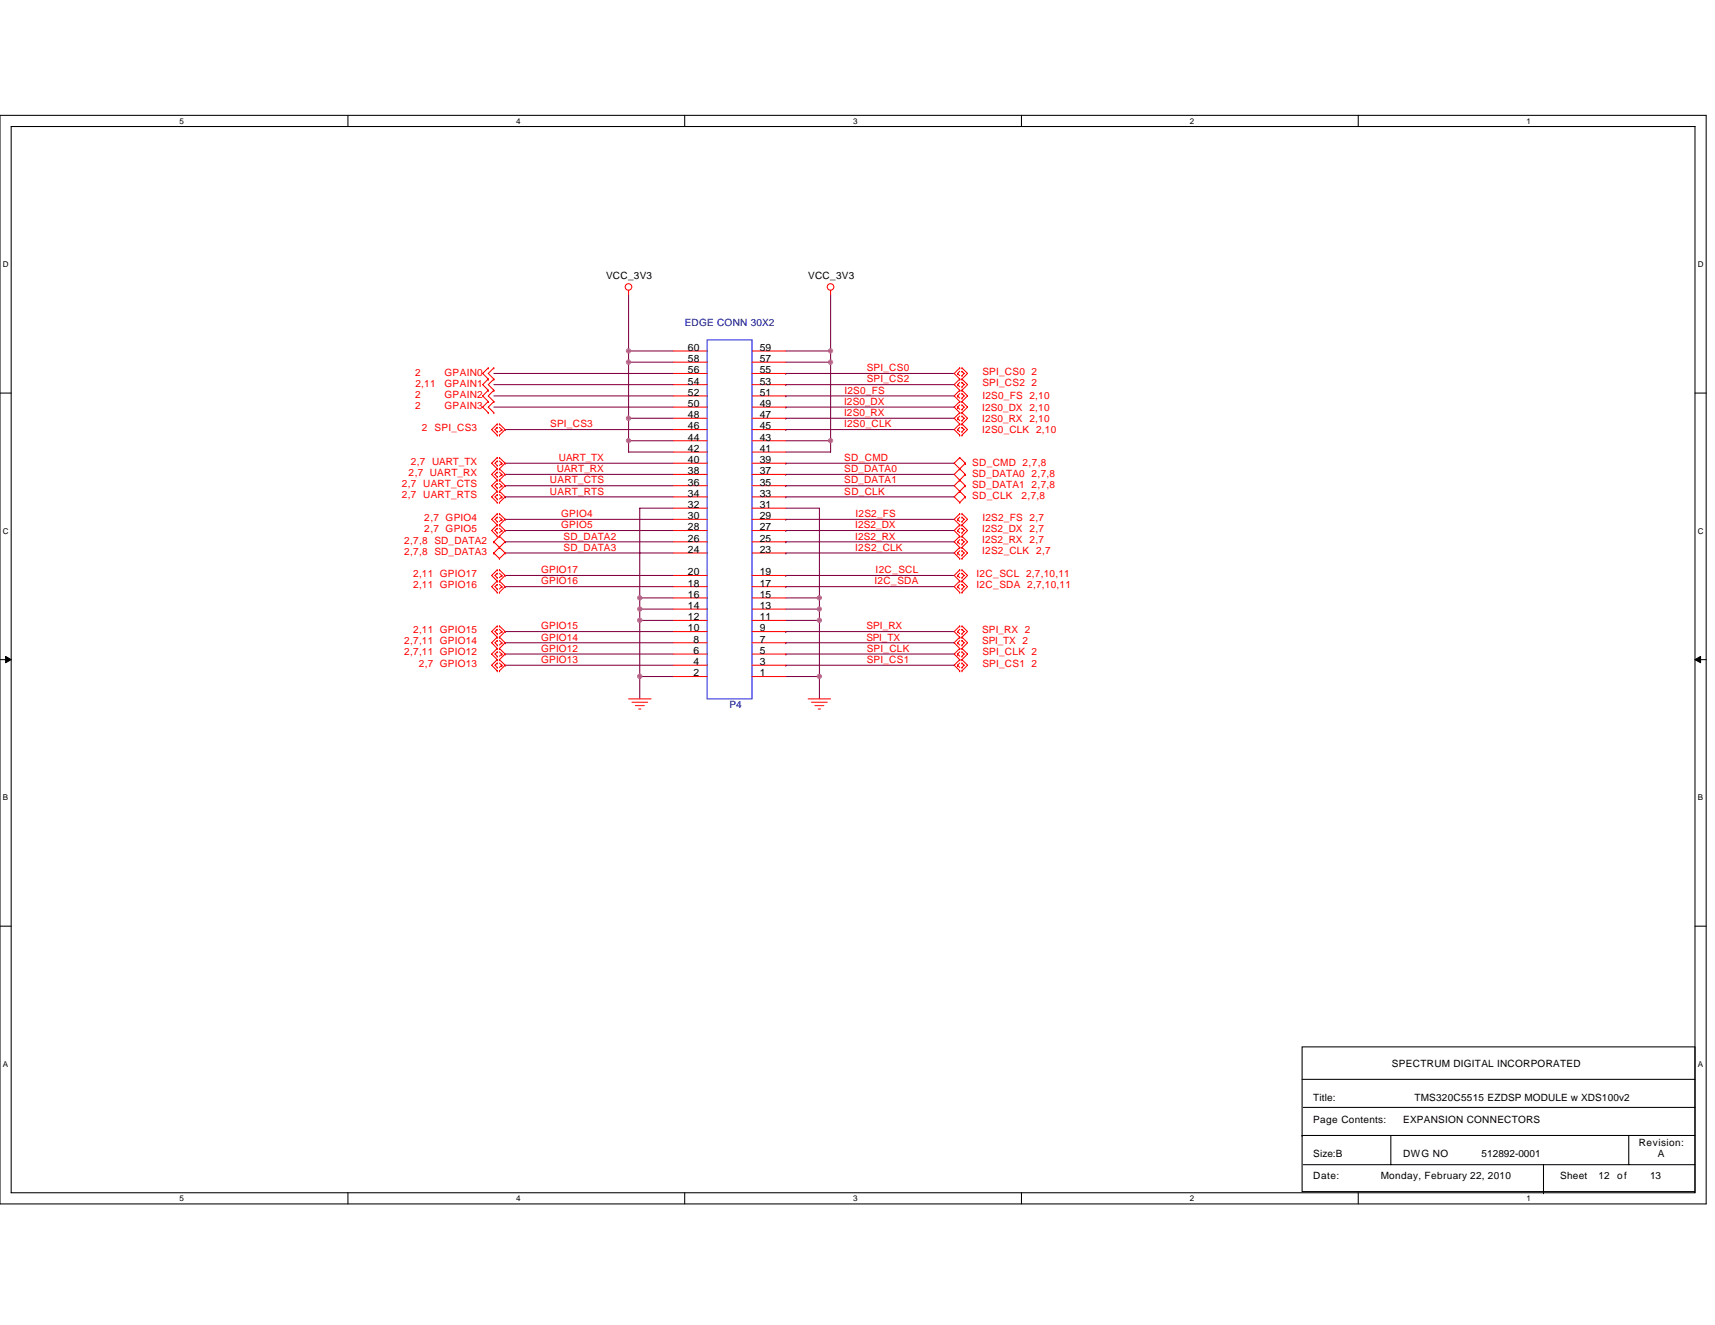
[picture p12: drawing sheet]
<svg xmlns="http://www.w3.org/2000/svg" width="279mm" height="216mm" viewBox="0 0 279 216" stroke-linecap="round" stroke-linejoin="round" font-family="sans-serif">
<path d="M0 18.8h278v177.4h-278zM1.8 20.6h274.3v173.8h-274.3z" fill="none" stroke="#000" stroke-width=".17"/>
<g fill="#fff">
<path d="M29.3 19h.7v1.4h-.7z"/>
<path d="M29.3 194.5h.7v1.5h-.7z"/>
</g>
<path d="M56.7 18.8v1.8M56.7 194.4v1.8" fill="none" stroke="#000" stroke-width=".17"/>
<g fill="#fff">
<path d="M84.1 19h.7v1.4h-.7z"/>
<path d="M84.1 194.5h.7v1.5h-.7z"/>
</g>
<path d="M111.5 18.8v1.8M111.5 194.4v1.8" fill="none" stroke="#000" stroke-width=".17"/>
<g fill="#fff">
<path d="M139 19h.7v1.4h-.7z"/>
<path d="M139 194.5h.7v1.5h-.7z"/>
</g>
<path d="M166.4 18.8v1.8M166.4 194.4v1.8" fill="none" stroke="#000" stroke-width=".17"/>
<g fill="#fff">
<path d="M193.8 19h.8v1.4h-.8z"/>
<path d="M193.8 194.5h.8v1.5h-.8z"/>
</g>
<path d="M221.3 18.8v1.8M221.3 194.4v1.8" fill="none" stroke="#000" stroke-width=".17"/>
<g fill="#fff">
<path d="M248.7 19h.7v1.4h-.7z"/>
<path d="M248.7 194.5h.7v1.5h-.7z"/>
<path d="M.5 42.3h.9v1.5h-.9z"/>
<path d="M276.6 42.3h1v1.5h-1z"/>
<path d="M.5 85.8h.9v1.4h-.9z"/>
<path d="M276.6 85.8h1v1.4h-1z"/>
</g>
<path d="M0 64.1h1.8M276.1 64.1h1.9" fill="none" stroke="#000" stroke-width=".17"/>
<g fill="#fff">
<path d="M.5 129.2h.8v1.5h-.8z"/>
<path d="M276.6 129.2h.9v1.5h-.9z"/>
</g>
<path d="M0 107.5h1.8M276.1 107.5h1.9" fill="none" stroke="#000" stroke-width=".17"/>
<path d="M.9 107l.9 .5-.9 .5zM276.1 107.5l1-.5v1z" fill="#000" stroke="#000" stroke-width=".16"/>
<g fill="#fff">
<path d="M.5 172.6h.8v1.5h-.8z"/>
<path d="M276.6 172.6h.9v1.5h-.9z"/>
</g>
<path d="M0 150.9h1.8M276.1 150.9h1.9M212.1 170.6h64v23.6h-64zM212.1 175.9h64M212.1 185h.1M212.1 185h64M212.3 189.8h63.8M212.3 180.4h63.8M226.6 185v4.8M251.5 194.4h.1M251.5 189.8v4.6M265.3 185v4.8" fill="none" stroke="#000" stroke-width=".17"/>
<g fill="none" stroke="#800040" stroke-width=".17">
<path d="M102.4 48v9.2h7.3M102.4 57.2v1.8h7.3M102.4 59v9.2h7.3M102.4 59h.1M128 57.2h7.3M128 59h7.3M135.3 59v12.8M135.3 48v9.2M135.3 57.2v1.8M80.5 60.9h29.2M80.5 62.7h29.2M80.5 64.5h29.2"/>
<path d="M80.5 66.3h29.2M82.3 79.1h.1M82.3 77.3h.1M82.3 75.5h.1M82.3 70h.1M82.3 79.1h27.4M82.3 77.3h27.4M82.3 75.5h27.4M82.3 70h27.4M102.4 71.8h7.3M102.4 71.8v1.9h7.3M102.4 68.2v3.6"/>
<path d="M128 71.8h7.3v1.9h-7.3M128 79.1h.1M128 77.3h.1M128 75.5h.1M128 66.3h.1M128 64.5h.1M128 70h.1M128 68.2h.1M128 60.9h.1M128 62.7h.1M128 79.1h27.4M128 77.3h27.4"/>
<path d="M128 75.5h27.4M128 66.3h27.4M128 64.5h27.4M128 70h27.4M128 68.2h27.4M128 60.9h27.4M128 62.7h27.4M82.3 95.6h.1M82.3 93.8h.1M82.3 81h.1M82.3 84.6h.1M82.3 86.4h.1"/>
<path d="M82.3 90.1h.1M82.3 88.3h.1M82.3 95.6h27.4M82.3 93.8h27.4M82.3 81h27.4M82.3 84.6h27.4M82.3 86.4h27.4M82.3 90.1h27.4M82.3 88.3h27.4M104.2 97.4h5.5M104.2 99.3h5.5M104.2 99.3v1.8"/>
<path d="M104.2 97.4v1.9M109.7 82.8h-5.5v14.6M128 95.6h.1M128 93.8h.1M128 97.4h5.5M128 99.3h5.5M128 82.8h5.5v14.6M128 81h.1M128 90.1h.1M128 84.6h.1M128 88.3h.1M128 86.4h.1"/>
<path d="M128 95.6h27.4M128 93.8h27.4M128 81h27.4M128 84.6h27.4M128 86.4h27.4M128 90.1h27.4M128 88.3h27.4M133.5 97.4v1.9M133.5 99.3v1.8M82.3 102.9h.1M82.3 104.7h.1M82.3 106.6h.1"/>
<path d="M82.3 108.4h.1M82.3 102.9h27.4M82.3 104.7h27.4M82.3 106.6h27.4M82.3 108.4h27.4M104.2 110.2v3.7M104.2 101.1v9.1h5.5M104.2 101.1h5.5M128 108.4h.1M128 102.9h.1M128 104.7h.1M128 106.6h.1"/>
<path d="M128 110.2h5.5M128 101.1h5.5M128 102.9h27.4M128 104.7h27.4M128 106.6h27.4M128 108.4h27.4M133.5 110.2v3.7M133.5 101.1v9.1"/>
</g>
<g fill="none" stroke="#f00" stroke-width=".17">
<path d="M79.5 59.9h.1M79.5 59.9l-.9 1 .9 .9M80.5 59.9h.1M80.5 59.9l-1 1 1 .9M102.4 47.3v.7M109.7 59h5.5M109.7 57.2h5.5M122.5 59h5.5M122.5 57.2h5.5M135.3 47.3v.7M156.4 59.9h.1M156.4 59.9l-1 1 1 .9"/>
<path d="M156.7 59.9h.1M156.7 59.9l.9 1-.9 .9M79.5 61.8h.1M79.5 63.6h.1M79.5 65.4h.1M79.5 67.2h.1M79.5 61.8l-.9 .9 .9 .9M79.5 63.6l-.9 .9 .9 .9M79.5 65.4l-.9 .9 .9 .9M80.5 61.8h.1M80.5 63.6h.1M80.5 65.4h.1"/>
<path d="M80.5 67.2h.1M80.5 61.8l-1 .9 1 .9M80.5 63.6l-1 .9 1 .9M80.5 65.4l-1 .9 1 .9M81 78.2h.1M81 79.5h.1M81 78.8h.1M81 76.4h.1M81 77.7h.1M81 76.9h.1M81 74.6h.1M81 75.8h.1"/>
<path d="M81 75.1h.1M81 70.9h.1M81 69.1h.1M81 70.4h.1M81 69.6h.1M81 78.2l-.9 .9 .9 1M81 78.8l-.4 .3 .4 .4M81 76.4l-.9 .9 .9 .9M81 76.9l-.4 .4 .4 .4M81 74.6l-.9 .9 .9 .9M81 75.1l-.4 .4 .4 .3M81 69.1l-.9 .9 .9 .9"/>
<path d="M81 69.6l-.4 .4 .4 .4M81.4 78.2h.1M81.4 76.4h.1M81.4 74.6h.1M81.4 70.9h.1M81.4 69.1h.1M81.4 78.2l.9 .9-.9 1M81.4 78.8l.3 .3M81.4 76.4l.9 .9-.9 .9M81.4 76.9l.3 .4M81.4 74.6l.9 .9-.9 .9M81.4 75.1l.3 .4"/>
<path d="M81.4 69.1l.9 .9-.9 .9M81.4 69.6l.3 .4M81.7 79.1h.1M81.7 77.3h.1M81.7 75.5h.1M81.7 70h.1M81.7 79.1l-.3 .4M81.7 77.3l-.3 .4M81.7 75.5l-.3 .3M81.7 70l-.3 .4M109.7 79.1h5.5M109.7 77.3h5.5"/>
<path d="M109.7 75.5h5.5M109.7 73.7h5.5M109.7 71.8h5.5M109.7 64.5h5.5M109.7 62.7h5.5M109.7 70h5.5M109.7 68.2h5.5M109.7 66.3h5.5M109.7 60.9h5.5M122.5 79.1h5.5M122.5 77.3h5.5M122.5 75.5h5.5"/>
<path d="M122.5 73.7h5.5M122.5 71.8h5.5M122.5 64.5h5.5M122.5 62.7h5.5M122.5 70h5.5M122.5 68.2h5.5M122.5 66.3h5.5M122.5 60.9h5.5M156 66.3h.1M156 64.5h.1M156 70h.1M156 68.2h.1"/>
<path d="M156 60.9h.1M156 62.7h.1M156 66.3l.4 .4M156 64.5l.4 .4M156 70l.4 .4M156 68.2l.4 .3M156 60.9l.4 .3M156 62.7l.4 .3M156.4 78.2h.1M156.4 76.4h.1M156.4 74.6h.1M156.4 65.4h.1"/>
<path d="M156.4 67.2h.1M156.4 63.6h.1M156.4 69.1h.1M156.4 70.9h.1M156.4 61.8h.1M156.4 74.6l-1 .9 1.9 1.8M156.4 78.2l-1 .9 1.9 1.9M156.4 74.6l.9 .9M156.4 78.2l.9 .9M156.4 65.4l-1 .9 1 .9M156.4 66l-.4 .3M156.4 63.6l-1 .9 1 .9"/>
<path d="M156.4 64.1l-.4 .4M156.4 69.1l-1 .9 1 .9M156.4 69.6l-.4 .4M156.4 67.2l-1 1 1 .9M156.4 67.8l-.4 .4M156.4 60.5l-.4 .4M156.4 61.8l-1 .9 1 .9M156.4 62.3l-.4 .4M156.7 65.4h.1M156.7 67.2h.1M156.7 66h.1M156.7 66.7h.1"/>
<path d="M156.7 63.6h.1M156.7 64.1h.1M156.7 64.9h.1M156.7 69.1h.1M156.7 70.9h.1M156.7 69.6h.1M156.7 70.4h.1M156.7 67.8h.1M156.7 68.5h.1M156.7 61.8h.1M156.7 61.2h.1M156.7 60.5h.1"/>
<path d="M156.7 63h.1M156.7 62.3h.1M156.7 65.4l.9 .9-.9 .9M156.7 66l.4 .3-.4 .4M156.7 63.6l.9 .9-.9 .9M156.7 64.1l.4 .4-.4 .4M156.7 69.1l.9 .9-.9 .9M156.7 69.6l.4 .4-.4 .4M156.7 67.2l.9 1-.9 .9M156.7 67.8l.4 .4-.4 .3M156.7 60.5l.4 .4-.4 .3M156.7 61.8l.9 .9-.9 .9"/>
<path d="M156.7 62.3l.4 .4-.4 .3M157.3 77.3h.1M157.3 75.5h.1M157.3 79.1h.1M157.3 75.5l-1.9 1.8 1 .9M157.3 77.3l-.9 .9M157.3 79.1l-1.9 1.9 1 .9M80.5 88.3h.1M80.5 90.1h.1M80.5 88.3l.9 .9M80.5 90.1l.9 .9M81 96.5h.1"/>
<path d="M81 94.7h.1M81 96h.1M81 95.2h.1M81 92.9h.1M81 94.1h.1M81 93.4h.1M81 81.9h.1M81 80.1h.1M81 81.3h.1M81 80.6h.1M81 85.5h.1M81 83.7h.1"/>
<path d="M81 85h.1M81 84.3h.1M81 87.4h.1M81 86.8h.1M81 86.1h.1M81 94.7l-.9 .9 .9 .9M81 95.2l-.4 .4 .4 .4M81 92.9l-.9 .9 .9 .9M81 93.4l-.4 .4 .4 .3M81 80.1l-.9 .9 .9 .9M81 80.6l-.4 .4 .4 .3M81 83.7l-.9 .9 .9 .9"/>
<path d="M81 84.3l-.4 .3 .4 .4M81 85.5l-.9 .9 .9 1M81 86.1l-.4 .3 .4 .4M81.4 96.5h.1M81.4 94.7h.1M81.4 92.9h.1M81.4 81.9h.1M81.4 80.1h.1M81.4 85.5h.1M81.4 83.7h.1M81.4 87.4h.1M81.4 89.2h.1"/>
<path d="M81.4 91h.1M81.4 94.7l.9 .9-.9 .9M81.4 95.2l.3 .4M81.4 92.9l.9 .9-.9 .9M81.4 93.4l.3 .4M81.4 80.1l.9 .9-.9 .9M81.4 80.6l.3 .4M81.4 83.7l.9 .9-.9 .9M81.4 84.3l.3 .3M81.4 85.5l.9 .9-1.8 1.9M81.4 86.1l.3 .3M81.4 87.4l.9 .9-.9 .9"/>
<path d="M81.4 89.2l.9 .9-.9 .9M81.4 89.2l-.9 .9M81.7 95.6h.1M81.7 93.8h.1M81.7 81h.1M81.7 84.6h.1M81.7 86.4h.1M81.7 95.6l-.3 .4M81.7 93.8l-.3 .3M81.7 81l-.3 .3M81.7 84.6l-.3 .4M81.7 86.4l-.3 .4"/>
<path d="M109.7 99.3h5.5M109.7 97.4h5.5M109.7 95.6h5.5M109.7 93.8h5.5M109.7 90.1h5.5M109.7 88.3h5.5M109.7 86.4h5.5M109.7 84.6h5.5M109.7 82.8h5.5M109.7 81h5.5M122.5 99.3h5.5M122.5 97.4h5.5"/>
<path d="M122.5 95.6h5.5M122.5 93.8h5.5M122.5 90.1h5.5M122.5 88.3h5.5M122.5 86.4h5.5M122.5 84.6h5.5M122.5 82.8h5.5M122.5 81h5.5M156 95.6h.1M156 93.8h.1M156 86.4h.1M156 84.6h.1"/>
<path d="M156 90.1h.1M156 88.3h.1M156 95.6l.4 .4M156 93.8l.4 .3M156 86.4l.4 .4M156 84.6l.4 .4M156 90.1l.4 .4M156 88.3l.4 .3M156.4 96.5h.1M156.4 94.7h.1M156.4 92.9h.1M156.4 81.9h.1"/>
<path d="M156.4 80.1h.1M156.4 87.4h.1M156.4 85.5h.1M156.4 83.7h.1M156.4 91h.1M156.4 89.2h.1M156.4 94.7l-1 .9 1 .9M156.4 95.2l-.4 .4M156.4 92.9l-1 .9 1 .9M156.4 93.4l-.4 .4M156.4 85.5l-1 .9 1 1M156.4 86.1l-.4 .3"/>
<path d="M156.4 83.7l-1 .9 1 .9M156.4 84.3l-.4 .3M156.4 89.2l-1 .9 1 .9M156.4 89.7l-.4 .4M156.4 87.4l-1 .9 1 .9M156.4 87.9l-.4 .4M156.7 96.5h.1M156.7 94.7h.1M156.7 96h.1M156.7 95.2h.1M156.7 92.9h.1M156.7 94.1h.1"/>
<path d="M156.7 93.4h.1M156.7 87.4h.1M156.7 85.5h.1M156.7 86.8h.1M156.7 86.1h.1M156.7 83.7h.1M156.7 85h.1M156.7 84.3h.1M156.7 91h.1M156.7 89.2h.1M156.7 90.5h.1M156.7 89.7h.1"/>
<path d="M156.7 88.6h.1M156.7 87.9h.1M156.7 94.7l.9 .9-.9 .9M156.7 95.2l.4 .4-.4 .4M156.7 92.9l.9 .9-.9 .9M156.7 93.4l.4 .4-.4 .3M156.7 85.5l.9 .9-.9 1M156.7 86.1l.4 .3-.4 .4M156.7 83.7l.9 .9-.9 .9M156.7 84.3l.4 .3-.4 .4M156.7 89.2l.9 .9-.9 .9M156.7 89.7l.4 .4-.4 .4"/>
<path d="M156.7 87.4l.9 .9-.9 .9M156.7 87.9l.4 .4-.4 .3M157.3 81h.1M157.3 81l-.9 .9M81 103.8h.1M81 102h.1M81 103.3h.1M81 102.6h.1M81 105.7h.1M81 105.1h.1M81 104.4h.1M81 107.5h.1"/>
<path d="M81 106.9h.1M81 106.2h.1M81 109.3h.1M81 108.8h.1M81 108h.1M81 102l-.9 .9 .9 .9M81 102.6l-.4 .3 .4 .4M81 103.8l-.9 .9 .9 1M81 104.4l-.4 .3 .4 .4M81 105.7l-.9 .9 .9 .9M81 106.2l-.4 .4 .4 .3M81 107.5l-.9 .9 .9 .9"/>
<path d="M81 108l-.4 .4 .4 .4M81.4 103.8h.1M81.4 102h.1M81.4 105.7h.1M81.4 107.5h.1M81.4 109.3h.1M81.4 102l.9 .9-.9 .9M81.4 102.6l.3 .3M81.4 103.8l.9 .9-.9 1M81.4 104.4l.3 .3M81.4 105.7l.9 .9-.9 .9M81.4 106.2l.3 .4"/>
<path d="M81.4 107.5l.9 .9-.9 .9M81.4 108l.3 .4M81.7 102.9h.1M81.7 104.7h.1M81.7 106.6h.1M81.7 108.4h.1M81.7 102.9l-.3 .4M81.7 104.7l-.3 .4M81.7 106.6l-.3 .3M81.7 108.4l-.3 .4M102.4 113.9h3.7M103 114.4h2.5"/>
<path d="M103.5 115h1.5M104.1 115.5h.3M109.7 110.2h5.5M109.7 108.4h5.5M109.7 106.6h5.5M109.7 104.7h5.5M109.7 102.9h5.5M109.7 101.1h5.5M122.5 110.2h5.5M122.5 108.4h5.5M122.5 106.6h5.5M122.5 104.7h5.5"/>
<path d="M122.5 102.9h5.5M122.5 101.1h5.5M131.7 113.9h3.6M132.2 114.4h2.6M132.8 115h1.4M133.3 115.5h.4M156 108.4h.1M156 102.9h.1M156 104.7h.1M156 106.6h.1M156 108.4l.4 .4M156 102.9l.4 .4"/>
<path d="M156 104.7l.4 .4M156 106.6l.4 .3M156.4 109.3h.1M156.4 107.5h.1M156.4 103.8h.1M156.4 102h.1M156.4 105.7h.1M156.4 107.5l-1 .9 1 .9M156.4 108l-.4 .4M156.4 102l-1 .9 1 .9M156.4 102.6l-.4 .3M156.4 103.8l-1 .9 1 1"/>
<path d="M156.4 104.4l-.4 .3M156.4 105.7l-1 .9 1 .9M156.4 106.2l-.4 .4M156.7 109.3h.1M156.7 107.5h.1M156.7 108.8h.1M156.7 108h.1M156.7 103.8h.1M156.7 102h.1M156.7 103.3h.1M156.7 102.6h.1M156.7 105.7h.1"/>
<path d="M156.7 105.1h.1M156.7 104.4h.1M156.7 106.9h.1M156.7 106.2h.1M156.7 107.5l.9 .9-.9 .9M156.7 108l.4 .4-.4 .4M156.7 102l.9 .9-.9 .9M156.7 102.6l.4 .3-.4 .4M156.7 103.8l.9 .9-.9 1M156.7 104.4l.4 .3-.4 .4M156.7 105.7l.9 .9-.9 .9M156.7 106.2l.4 .4-.4 .3"/>
<circle cx="102.4" cy="46.8" r=".54"/>
<circle cx="135.3" cy="46.8" r=".54"/>
</g>
<path d="M115.2 55.4h7.3v58.5h-7.3z" fill="none" stroke="#00f" stroke-width=".17"/>
<g fill="#f0f" stroke="#f0f" stroke-width=".17">
<circle cx="104.2" cy="110.2" r=".36"/>
<circle cx="104.2" cy="101.1" r=".36"/>
<circle cx="133.5" cy="110.2" r=".36"/>
<circle cx="133.5" cy="97.4" r=".35"/>
<circle cx="135.3" cy="71.8" r=".35"/>
<circle cx="133.5" cy="99.2" r=".35"/>
<circle cx="102.4" cy="71.8" r=".35"/>
<circle cx="104.2" cy="99.2" r=".36"/>
<circle cx="135.3" cy="59" r=".36"/>
<circle cx="102.4" cy="57.2" r=".35"/>
<circle cx="104.2" cy="97.4" r=".36"/>
<circle cx="133.5" cy="101.1" r=".36"/>
<circle cx="135.3" cy="57.2" r=".35"/>
<circle cx="102.4" cy="68.2" r=".36"/>
<circle cx="102.4" cy="59" r=".36"/>
</g>
<g font-size="1.7">
<text x="112.1" y="59">58</text>
<text x="112.1" y="57.2">60</text>
<text x="123.8" y="59">57</text>
<text x="123.8" y="57.2">59</text>
<text x="112.1" y="64.5">52</text>
<text x="112.1" y="62.7">54</text>
<text x="112.1" y="60.8">56</text>
<text x="123.8" y="64.5">51</text>
<text x="123.8" y="62.7">53</text>
<text x="123.8" y="60.8">55</text>
<text x="112.1" y="71.8">44</text>
<text x="112.1" y="70">46</text>
<text x="112.1" y="68.1">48</text>
<text x="112.1" y="66.3">50</text>
<text x="123.8" y="68.1">47</text>
<text x="123.8" y="70">45</text>
<text x="123.8" y="71.8">43</text>
<text x="123.8" y="66.3">49</text>
<text x="112.1" y="77.3">38</text>
<text x="112.1" y="75.5">40</text>
<text x="112.1" y="73.6">42</text>
<text x="123.8" y="77.3">37</text>
<text x="123.8" y="75.5">39</text>
<text x="123.8" y="73.6">41</text>
<text x="112.1" y="82.8">32</text>
<text x="112.1" y="80.9">34</text>
<text x="112.1" y="79.1">36</text>
<text x="123.8" y="82.8">31</text>
<text x="123.8" y="80.9">33</text>
<text x="123.8" y="79.1">35</text>
<text x="112.1" y="88.3">26</text>
<text x="112.1" y="86.4">28</text>
<text x="112.1" y="84.6">30</text>
<text x="123.8" y="88.3">25</text>
<text x="123.8" y="86.4">27</text>
<text x="123.8" y="84.6">29</text>
<text x="112.1" y="95.6">18</text>
<text x="112.1" y="93.7">20</text>
<text x="112.1" y="90.1">24</text>
<text x="123.8" y="95.6">17</text>
<text x="123.8" y="93.7">19</text>
<text x="123.8" y="90.1">23</text>
<text x="112.1" y="101.1">12</text>
<text x="112.1" y="99.2">14</text>
<text x="112.1" y="97.4">16</text>
<text x="123.8" y="101.1">11</text>
<text x="123.8" y="99.2">13</text>
<text x="123.8" y="97.4">15</text>
<text x="112.1" y="102.9">10</text>
<text x="113" y="106.6">6</text>
<text x="113" y="104.7">8</text>
<text x="123.8" y="106.6">5</text>
<text x="123.8" y="104.7">7</text>
<text x="123.8" y="102.9">9</text>
<text x="113" y="110.2">2</text>
<text x="113" y="108.4">4</text>
<text x="123.8" y="110.2">1</text>
<text x="123.8" y="108.4">3</text>
</g>
<g font-size="1.6">
<text x="98.7" y="45.5">VCC_3V3</text>
<text x="131.7" y="45.5">VCC_3V3</text>
<text x="226.8" y="173.9">SPECTRUM DIGITAL INCORPORATED</text>
<text x="214" y="179.4">Title:</text>
<text x="230.4" y="179.4">TMS320C5515 EZDSP MODULE w XDS100v2</text>
<text x="214" y="183">Page Contents:</text>
<text x="228.6" y="183">EXPANSION CONNECTORS</text>
<text x="214" y="188.5">Size:B</text>
<text x="228.6" y="188.5">DWG NO</text>
<text x="241.4" y="188.5">512892-0001</text>
<text x="267" y="186.7">Revision:</text>
<text x="270.1" y="188.5">A</text>
<text x="214" y="192.2">Date:</text>
<text x="224.9" y="192.2">Monday, February 22, 2010</text>
<text x="254.2" y="192.2">Sheet</text>
<text x="260.4" y="192.2">12</text>
<text x="263.5" y="192.2">of</text>
<text x="268.8" y="192.2">13</text>
</g>
<g font-size="1.6" fill="#000080">
<text x="111.5" y="53.2">EDGE CONN 30X2</text>
<text x="118.9" y="115.4">P4</text>
</g>
<g font-size="1.6" fill="#f00">
<text x="67.6" y="61.2">2</text>
<text x="67.6" y="64.9">2</text>
<text x="67.7" y="63.1">2,11</text>
<text x="72.4" y="61.2">GPAIN0</text>
<text x="72.4" y="63.1">GPAIN1</text>
<text x="72.4" y="64.9">GPAIN2</text>
<text x="137.5" y="66">I2S0_DX</text>
<text x="137.6" y="64.2">I2S0_FS</text>
<text x="141.2" y="60.5">SPI_CS0</text>
<text x="141.2" y="62.3">SPI_CS2</text>
<text x="160" y="65.1">I2S0_FS 2,10</text>
<text x="160" y="61">SPI_CS0 2</text>
<text x="160" y="62.9">SPI_CS2 2</text>
<text x="67.6" y="66.7">2</text>
<text x="68.7" y="70.2">2 SPI_CS3</text>
<text x="72.4" y="66.7">GPAIN3</text>
<text x="89.6" y="69.6">SPI_CS3</text>
<text x="137.5" y="69.6">I2S0_CLK</text>
<text x="137.5" y="67.8">I2S0_RX</text>
<text x="160" y="66.9">I2S0_DX 2,10</text>
<text x="160" y="70.6">I2S0_CLK 2,10</text>
<text x="160" y="68.7">I2S0_RX 2,10</text>
<text x="66.6" y="77.5">2,7 UART_RX</text>
<text x="66.9" y="75.7">2,7 UART_TX</text>
<text x="90.7" y="76.9">UART_RX</text>
<text x="91.1" y="75.1">UART_TX</text>
<text x="137.5" y="76.9">SD_DATA0</text>
<text x="137.5" y="75.1">SD_CMD</text>
<text x="158.4" y="77.7">SD_DATA0 2,7,8</text>
<text x="158.4" y="75.9">SD_CMD 2,7,8</text>
<text x="65.5" y="81.2">2,7 UART_RTS</text>
<text x="65.5" y="79.3">2,7 UART_CTS</text>
<text x="89.6" y="80.6">UART_RTS</text>
<text x="89.6" y="78.8">UART_CTS</text>
<text x="137.5" y="78.8">SD_DATA1</text>
<text x="137.5" y="80.6">SD_CLK</text>
<text x="158.4" y="81.3">SD_CLK</text>
<text x="158.4" y="79.5">SD_DATA1 2,7,8</text>
<text x="166.4" y="81.3">2,7,8</text>
<text x="65.8" y="88.7">2,7,8 SD_DATA2</text>
<text x="69.1" y="84.8">2,7 GPIO4</text>
<text x="69.1" y="86.7">2,7 GPIO5</text>
<text x="91.4" y="84.3">GPIO4</text>
<text x="91.4" y="86.1">GPIO5</text>
<text x="91.8" y="89.7">SD_DATA3</text>
<text x="91.8" y="87.9">SD_DATA2</text>
<text x="139.3" y="89.7">I2S2_CLK</text>
<text x="139.3" y="87.9">I2S2_RX</text>
<text x="139.3" y="86.1">I2S2_DX</text>
<text x="139.4" y="84.3">I2S2_FS</text>
<text x="160" y="86.7">I2S2_DX 2,7</text>
<text x="160" y="88.5">I2S2_RX 2,7</text>
<text x="160" y="84.8">I2S2_FS 2,7</text>
<text x="65.8" y="90.5">2,7,8 SD_DATA3</text>
<text x="67.3" y="95.8">2,11 GPIO16</text>
<text x="67.3" y="94">2,11 GPIO17</text>
<text x="88.1" y="95.2">GPIO16</text>
<text x="88.1" y="93.4">GPIO17</text>
<text x="142.5" y="95.2">I2C_SDA</text>
<text x="142.6" y="93.4">I2C_SCL</text>
<text x="159.1" y="95.8">I2C_SDA 2,7,10,11</text>
<text x="159.1" y="94">I2C_SCL 2,7,10,11</text>
<text x="160" y="90.3">I2S2_CLK 2,7</text>
<text x="65.8" y="104.9">2,7,11 GPIO14</text>
<text x="65.8" y="106.8">2,7,11 GPIO12</text>
<text x="67.3" y="103.1">2,11 GPIO15</text>
<text x="88.1" y="102.6">GPIO15</text>
<text x="88.1" y="104.4">GPIO14</text>
<text x="88.1" y="106.2">GPIO12</text>
<text x="141.1" y="104.4">SPI_TX</text>
<text x="141.2" y="102.6">SPI_RX</text>
<text x="141.2" y="106.2">SPI_CLK</text>
<text x="160" y="103.1">SPI_RX 2</text>
<text x="160" y="104.9">SPI_TX 2</text>
<text x="160" y="106.8">SPI_CLK 2</text>
<text x="68.2" y="108.6">2,7 GPIO13</text>
<text x="88.1" y="108">GPIO13</text>
<text x="141.2" y="108">SPI_CS1</text>
<text x="160" y="108.6">SPI_CS1 2</text>
</g>
<g font-size="1.3">
<text x="29.3" y="20.2">5</text>
<text x="84.1" y="20.2">4</text>
<text x="139" y="20.2">3</text>
<text x="193.8" y="20.2">2</text>
<text x="248.7" y="20.2">1</text>
<text x=".5" y="43.5">D</text>
<text x="276.6" y="43.5">D</text>
<text x=".5" y="87">C</text>
<text x="276.6" y="87">C</text>
<text x=".5" y="130.4">B</text>
<text x="276.6" y="130.4">B</text>
<text x=".5" y="173.8">A</text>
<text x="276.6" y="173.8">A</text>
<text x="29.3" y="195.7">5</text>
<text x="84.1" y="195.7">4</text>
<text x="139" y="195.7">3</text>
<text x="193.8" y="195.7">2</text>
<text x="248.7" y="195.7">1</text>
</g>
</svg>
